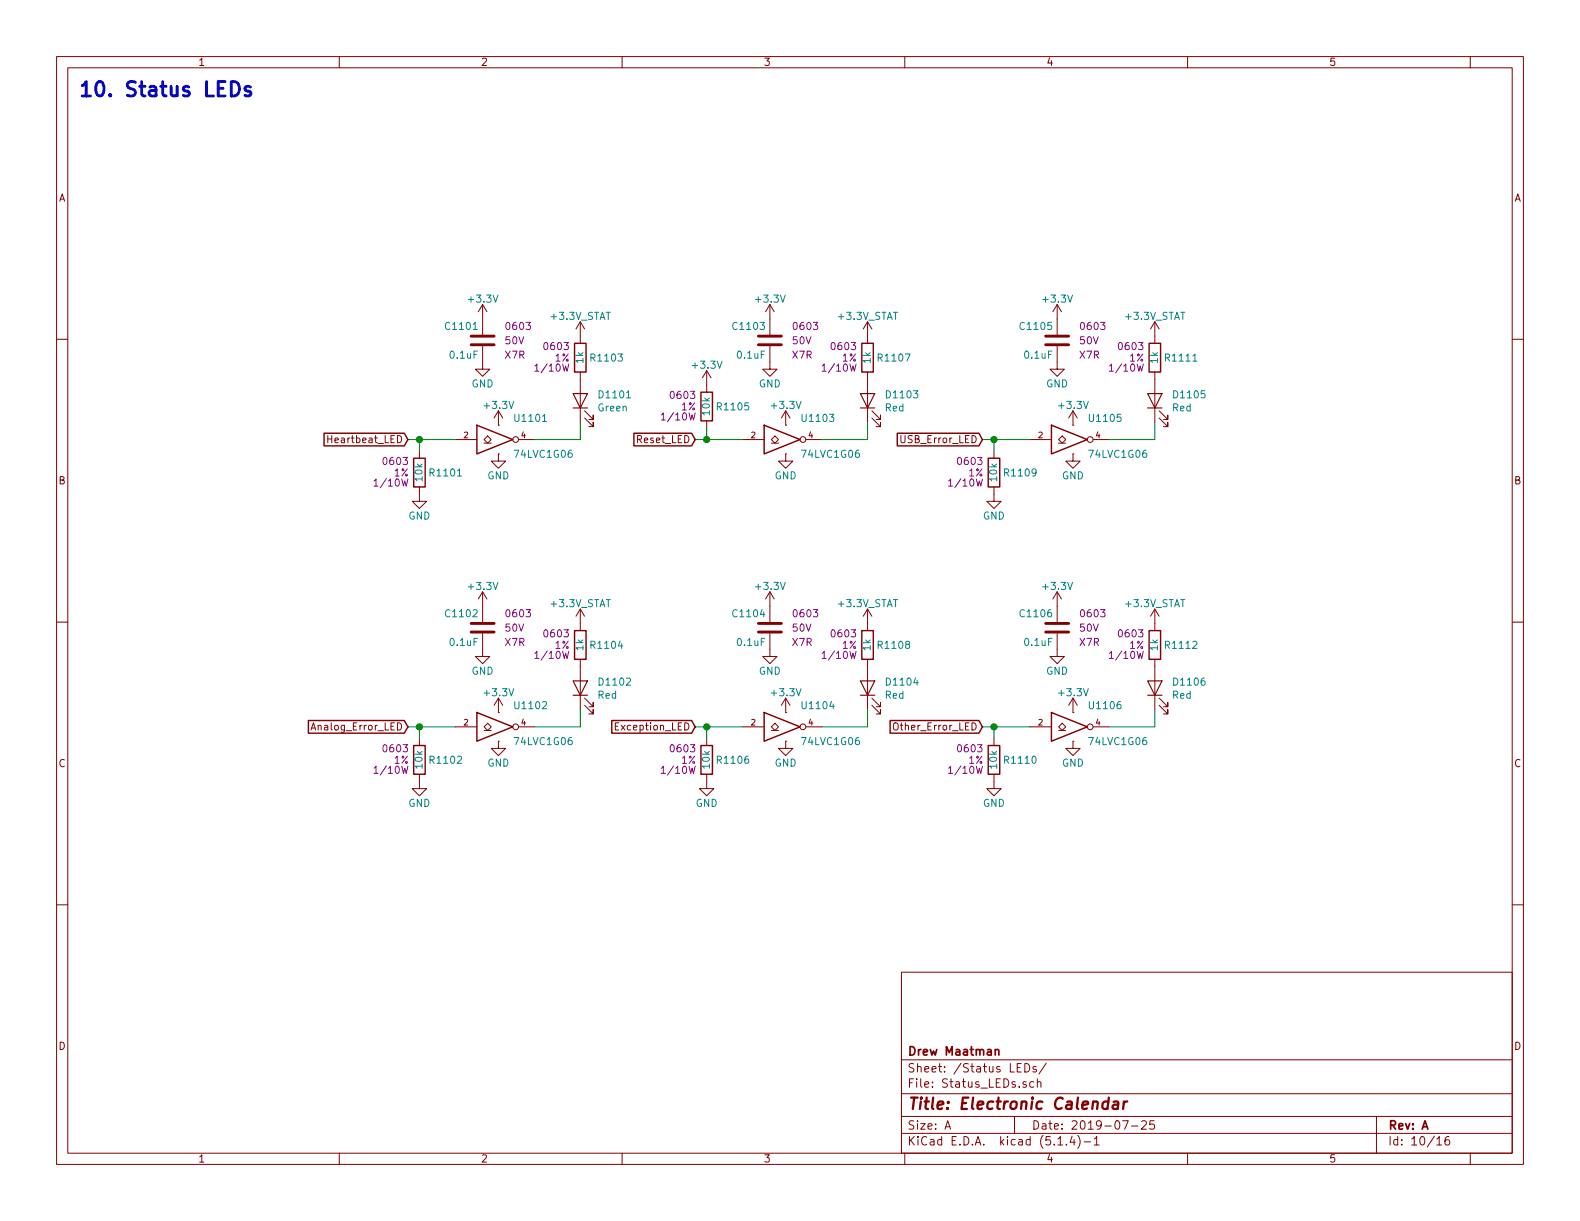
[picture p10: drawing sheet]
<svg xmlns="http://www.w3.org/2000/svg" width="279mm" height="216mm" viewBox="0 0 279 216" stroke-linecap="round" stroke-linejoin="round" font-family="sans-serif">
<g fill="none" stroke="#840000" stroke-width=".18">
<path d="M10 10h259.4v195.9h-259.4zM12 12h255.4v191.9h-255.4zM60 10v2M110 10v2M160 10v2M210 10v2M260 10v2M10 60h2M85.3 53.8v5.4M85.3 53.8l-.7 1.3M85.3 53.8l.8 1.3M102.6 56.9v3.8"/>
<path d="M102.6 56.9l-.7 1.3M102.6 56.9l.8 1.3M136.1 53.8v5.4M136.1 53.8l-.7 1.3M136.1 53.8l.8 1.3M153.4 56.9v3.8M153.4 56.9l-.7 1.3M153.4 56.9l.8 1.3M186.9 53.8v5.4M186.9 53.8l-.7 1.3M186.9 53.8l.8 1.3M204.2 56.9v3.8"/>
<path d="M204.2 56.9l-.7 1.3M204.2 56.9l.8 1.3M267.4 60h2M58 77v1.3M58 77.6h.7M74.2 79.8v1.2M80.5 77.7h3.8M85.3 61.2v4.1h1.3l-1.3 1.2-1.2-1.2h1.2M85.6 77.7l.6-.6 .7 .6-.7 .7zM85.6 78.4h1.3M88.1 75.2h.1M88.1 72.6v2.6"/>
<path d="M88.1 72.6l-.7 1.3M88.1 72.6l.8 1.3M91.7 77.7h2.8M102.6 65.8v8.9M103.4 73.9l1.5 1.5v-.7v.7h-.8M103.4 72.6l1.5 1.6v-.8v.8h-.8M125 65.5l-.8 1.3M125 65.5v3.8M125 74.4v1.3M125 65.5l.7 1.3M131.3 77.7h3.8M136.1 61.2v4.1h1.3l-1.3 1.2-1.2-1.2h1.2"/>
<path d="M136.4 77.7l.6-.6 .7 .6-.7 .7zM136.4 78.4h1.3M138.9 75.2h.1M138.9 72.6v2.6M138.9 72.6l-.7 1.3M138.9 72.6l.8 1.3M142.5 77.7h2.8M153.4 65.8v8.9M154.2 73.9l1.5 1.5v-.7v.7h-.8M154.2 72.6l1.5 1.6v-.8v.8h-.8M175.8 79.8v1.2M182.1 77.7h3.8"/>
<path d="M186.9 61.2v4.1h1.3l-1.3 1.2-1.2-1.2h1.2M187.2 77.7l.6-.6 .7 .6-.7 .7zM187.2 78.4h1.3M189.7 75.2h.1M189.7 72.6l-.7 1.3M189.7 72.6v2.6M189.7 72.6l.8 1.3M193.3 77.7h2.8M204.2 65.8v8.9M205 73.9l1.5 1.5v-.7v.7h-.8M205 72.6l1.5 1.6v-.8v.8h-.8M74.2 86.1v2.5h1.2l-1.2 1.3-1.3-1.3h1.3"/>
<path d="M88.1 80.3v1.2h1.3l-1.3 1.3-1.2-1.3h1.2M88.1 80.3h.1M138.9 80.3h.1M138.9 80.3v1.2h1.3l-1.3 1.3-1.2-1.3h1.2M175.8 86.1v2.5h1.2l-1.2 1.3-1.3-1.3h1.3M189.7 80.3v1.2h1.3l-1.3 1.3-1.2-1.3h1.2M189.7 80.3h.1M10 110h2M85.3 112v4.1h1.3l-1.3 1.2-1.2-1.2h1.2M85.3 104.6l-.7 1.3M85.3 104.6v5.4M85.3 104.6l.8 1.3"/>
<path d="M102.6 107.7v3.8M102.6 116.6v8.9M102.6 107.7l-.7 1.3M102.6 107.7l.8 1.3M136.1 112v4.1h1.3l-1.3 1.2-1.2-1.2h1.2M136.1 104.6v5.4M136.1 104.6l-.7 1.3M136.1 104.6l.8 1.3M153.4 107.7v3.8M153.4 116.6v8.9M153.4 107.7l-.7 1.3M153.4 107.7l.8 1.3"/>
<path d="M186.9 112v4.1h1.3l-1.3 1.2-1.2-1.2h1.2M186.9 104.6v5.4M186.9 104.6l-.7 1.3M186.9 104.6l.8 1.3M204.2 107.7v3.8M204.2 116.6v8.9M204.2 107.7l-.7 1.3M204.2 107.7l.8 1.3M267.4 110h2M70.3 127.8a.64 .64 0 0 1 .7 .6 .64 .64 0 0 1-.7 .7zM74.2 136.9v2.5h1.2l-1.2 1.3-1.3-1.3h1.3M74.2 130.6v1.2"/>
<path d="M80.5 128.5h3.8M85.6 128.5l.6-.6 .7 .6-.7 .7zM85.6 129.2h1.3M88.1 131.1v1.2h1.3l-1.3 1.3-1.2-1.3h1.2M88.1 131.1h.1M88.1 126h.1M88.1 123.4l-.7 1.3M88.1 123.4v2.6M88.1 123.4l.8 1.3M91.7 128.5h2.8M103.4 124.7l1.5 1.5v-.7v.7h-.8M103.4 123.4l1.5 1.6v-.8v.8h-.8"/>
<path d="M125 136.9v2.5h1.2l-1.2 1.3-1.3-1.3h1.3M125 130.6v1.2M131.3 128.5h3.8M136.4 128.5l.6-.6 .7 .6-.7 .7zM136.4 129.2h1.3M138.9 131.1h.1M138.9 126h.1M138.9 131.1v1.2h1.3l-1.3 1.3-1.2-1.3h1.2M138.9 123.4l-.7 1.3M138.9 123.4v2.6M138.9 123.4l.8 1.3M142.5 128.5h2.8"/>
<path d="M154.2 124.7l1.5 1.5v-.7v.7h-.8M154.2 123.4l1.5 1.6v-.8v.8h-.8M175.8 136.9v2.5h1.2l-1.2 1.3-1.3-1.3h1.3M175.8 130.6v1.2M182.1 128.5h3.8M187.2 128.5l.6-.6 .7 .6-.7 .7zM187.2 129.2h1.3M189.7 131.1h.1M189.7 126h.1M189.7 131.1v1.2h1.3l-1.3 1.3-1.2-1.3h1.2M189.7 123.4v2.6M189.7 123.4l-.7 1.3"/>
<path d="M189.7 123.4l.8 1.3M193.3 128.5h2.8M205 124.7l1.5 1.5v-.7v.7h-.8M205 123.4l1.5 1.6v-.8v.8h-.8M10 160h2M267.4 160h2M159.4 171.9h108v32h-108zM159.4 197.4h108M159.4 193.4h108M159.4 187.4h108M167.1 199.7l.5-1.5 .5 1.5M167.2 199.2h.8"/>
<path d="M179.4 197.4v3M180.6 188.1h-.7v1.5h.7M181.2 188.1a.76 .76 0 0 1 .9 .7 .76 .76 0 0 1-.9 .8zM182.8 191.3h-.4l-.3 .2 .1 .7h.6M183.2 188.6a.37 .37 0 0 0-.5 .2v.2l.5 .1 .1 .2-.2 .3-.4-.1M183.4 191.4l.3-.1h.3l.1 1M183.4 190.8v1.5M185 188l-1.3 1.9M198.5 198.2h1l-.6 1.5M200.1 199.1h1.1M201.9 198.3l.2-.1h.3l.3 .1v.3v.2l-.9 .9h.9M204.1 198.2h-.7l-.1 .7 .2-.1h.5l.2 .2-.1 .5-.2 .2-.6-.2"/>
<path d="M243.4 197.4v6.5M60 203.9v2M110 203.9v2M159.4 200.4h108M160 203.9v2M187.1 202.5h.8M188.6 202.3v.2M189.6 200.9l-.4 1.1h.9M189.9 201.5v1M190.6 200.8a1.71 1.71 0 0 1 0 2.2M191.7 201.9h1.2M193.5 201.4l.4-.4v1.5"/>
<path d="M193.5 202.5h.9M210 203.9v2M254.1 201.4l.4-.4v1.5M254.1 202.5h.8M256.2 201a.59 .59 0 0 0-.7 .6l.1 .7 .2 .2 .5-.2 .1-.5-.2-.2-.4-.1-.3 .3M260 203.9v2"/>
<circle cx="91.2" cy="77.7" r=".51"/>
<circle cx="142" cy="77.7" r=".51"/>
<circle cx="192.8" cy="77.7" r=".51"/>
<circle cx="91.2" cy="128.5" r=".51"/>
<circle cx="142" cy="128.5" r=".51"/>
<circle cx="192.8" cy="128.5" r=".51"/>
</g>
<path d="M196 194.8a.68 .68 0 0 0-1 .3v.8l.2 .2 .6-.1M196.1 194.1l-.3 2M196.9 194.8h.8l-.1 1.3M197.7 195.2l-.6 .1a.4 .4 0 0 0-.4 .4 .4 .4 0 0 0 .3 .4l.7-.1M198.8 194.8l-.2 1.3M199.3 194.8a.5 .5 0 0 0-.6 .3" fill="none" stroke="#840000" stroke-width=".41"/>
<path d="M176 185.7l.2-.1h.4v1M176 185.6v1" fill="none" stroke="#840000" stroke-width=".3"/>
<g fill="none" stroke="#840000" stroke-width=".25">
<path d="M57.3 76.6h14.2l.6 1.1-.6 1.1h-14.2zM84.3 75.2l6.4 2.5-6.4 2.6zM101.6 60.7h2v5.1h-2zM112.1 76.6h10.2l.6 1.1-.6 1.1h-10.2zM124 69.3h2v5.1h-2zM135.1 75.2l6.4 2.5-6.4 2.6zM152.4 60.7h2v5.1h-2zM158.7 76.6h14.4l.6 1.1-.6 1.1h-14.4zM185.9 75.2l6.4 2.5-6.4 2.6zM203.2 60.7h2v5.1h-2zM73.2 81h2v5.1h-2zM174.8 81h2v5.1h-2z"/>
<path d="M101.6 111.5h2v5.1h-2zM152.4 111.5h2v5.1h-2zM203.2 111.5h2v5.1h-2zM54.5 127.4h17l.6 1.1-.6 1.1h-17zM73.2 131.8h2v5.1h-2zM84.3 126l6.4 2.5-6.4 2.6zM108.2 127.4h14.1l.6 1.1-.6 1.1h-14.1zM124 131.8h2v5.1h-2zM135.1 126l6.4 2.5-6.4 2.6zM157.4 127.4h15.7l.6 1.1-.6 1.1h-15.7zM174.8 131.8h2v5.1h-2zM185.9 126l6.4 2.5-6.4 2.6z"/>
</g>
<path d="M101.3 69.6h2.6l-1.3 2.5zM101.3 72.1h2.6M152.1 69.6h2.6l-1.3 2.5zM152.1 72.1h2.6M202.9 69.6h2.6l-1.3 2.5zM202.9 72.1h2.6M101.3 120.4h2.6l-1.3 2.5zM101.3 122.9h2.6M152.1 120.4h2.6l-1.3 2.5zM152.1 122.9h2.6M202.9 120.4h2.6l-1.3 2.5zM202.9 122.9h2.6" fill="none" stroke="#840000" stroke-width=".2"/>
<path d="M83.3 59.4h4.1M134.1 59.4h4.1M184.9 59.4h4.1M83.3 61h4.1M134.1 61h4.1M184.9 61h4.1M83.3 111.8h4.1M83.3 110.2h4.1M134.1 111.8h4.1M134.1 110.2h4.1M184.9 111.8h4.1M184.9 110.2h4.1" fill="none" stroke="#840000" stroke-width=".51"/>
<g fill="none" stroke="#008400" stroke-width=".18">
<path d="M72.1 77.7h8.4M74.2 77.7v2.1M102.6 74.7v3h-8.1M122.9 77.7h8.4M125 75.7v2M153.4 74.7v3h-8.1M173.7 77.7h8.4M175.8 77.7v2.1M204.2 74.7v3h-8.1M72.1 128.5h8.4M74.2 128.5v2.1M102.6 125.5v3h-8.1"/>
<path d="M122.9 128.5h8.4M125 128.5v2.1M153.4 125.5v3h-8.1M173.7 128.5h8.4M175.8 128.5v2.1M204.2 125.5v3h-8.1"/>
</g>
<path d="M40.9 14.4a1.31 1.31 0 0 1 1.3 .7 1.31 1.31 0 0 1-.1 1.5l-.2 .2-.4 .2h-.6zM44.3 15.4l-.6-.1-.4 .3 .1 .4 .9 .2 .1 .3-.1 .3-.3 .2-.7-.2" fill="none" stroke="#0000c2" stroke-width=".51"/>
<g fill="#008400" stroke="#008400" stroke-width=".25">
<circle cx="74.2" cy="77.7" r=".51"/>
<circle cx="74.2" cy="128.5" r=".51"/>
<circle cx="125" cy="77.7" r=".51"/>
<circle cx="175.8" cy="128.5" r=".51"/>
<circle cx="175.8" cy="77.7" r=".51"/>
<circle cx="125" cy="128.5" r=".51"/>
</g>
<text font-size="3.5" fill="#0000c2" x="13.7" y="17.1">10. Status LEDs</text>
<text font-size="2.8" fill="#840000" x="160.4" y="196.2">Title: Electronic Calendar</text>
<g font-size="2.1" fill="#840000">
<text x="160.4" y="189.6">Sheet: /Status LEDs/</text>
<text x="160.4" y="186.6">Drew Maatman</text>
<text x="160.4" y="192.3">File: Status_LEDs.sch</text>
<text x="160.4" y="202.5">KiCad E.D.A. kicad (5.1.4)-1</text>
<text x="160.4" y="199.7">Size: A</text>
<text x="182.4" y="199.7">Date: 2019-07-25</text>
<text x="245.4" y="199.7">Rev: A</text>
<text x="245.4" y="202.5">Id: 10/16</text>
</g>
<g font-size="1.8" fill="#840000">
<text x="35" y="11.6">1</text>
<text x="85" y="11.6">2</text>
<text x="135" y="11.6">3</text>
<text x="185" y="11.6">4</text>
<text x="235" y="11.6">5</text>
<text x="10.4" y="35.6">A</text>
<text x="267.8" y="35.6">A</text>
<text x="58.7" y="78.4">Heartbeat_LED</text>
<text x="112.8" y="78.4">Reset_LED</text>
<text x="159.4" y="78.4">USB_Error_LED</text>
<text x="10.4" y="85.6">B</text>
<text x="267.8" y="85.6">B</text>
<text x="55.5" y="129.2">Analog_Error_LED</text>
<text x="109.2" y="129.2">Exception_LED</text>
<text x="158.4" y="129.2">Other_Error_LED</text>
<text x="10.4" y="135.6">C</text>
<text x="267.8" y="135.6">C</text>
<text x="10.4" y="185.6">D</text>
<text x="267.8" y="185.6">D</text>
<text x="35" y="205.5">1</text>
<text x="85" y="205.5">2</text>
<text x="135" y="205.5">3</text>
<text x="185" y="205.5">4</text>
<text x="235" y="205.5">5</text>
</g>
<g font-size="1.8" fill="#008484">
<text x="83" y="53.5">+3.3V</text>
<text x="133.8" y="53.5">+3.3V</text>
<text x="184.6" y="53.5">+3.3V</text>
<text x="79" y="58.3">C1101</text>
<text x="97.5" y="56.6">+3.3V_STAT</text>
<text x="129.8" y="58.3">C1103</text>
<text x="148.3" y="56.6">+3.3V_STAT</text>
<text x="180.6" y="58.3">C1105</text>
<text x="199.1" y="56.6">+3.3V_STAT</text>
<text x="79.7" y="63.4">0.1uF</text>
<text x="103.2" y="64.2" transform="rotate(-90 103.2 64.2)">1k</text>
<text x="104.7" y="63.9">R1103</text>
<text x="122.6" y="65.2">+3.3V</text>
<text x="130.5" y="63.4">0.1uF</text>
<text x="154" y="64.2" transform="rotate(-90 154 64.2)">1k</text>
<text x="155.5" y="63.9">R1107</text>
<text x="181.3" y="63.4">0.1uF</text>
<text x="204.8" y="64.2" transform="rotate(-90 204.8 64.2)">1k</text>
<text x="206.3" y="63.9">R1111</text>
<text x="83.4" y="68.5">GND</text>
<text x="106.1" y="70.4">D1101</text>
<text x="134.2" y="68.5">GND</text>
<text x="156.9" y="70.4">D1103</text>
<text x="185" y="68.5">GND</text>
<text x="207.7" y="70.4">D1105</text>
<text x="85.8" y="72.3">+3.3V</text>
<text x="91.2" y="74.6">U1101</text>
<text x="105.8" y="72.7">Green</text>
<text x="125.5" y="73.4" transform="rotate(-90 125.5 73.4)">10k</text>
<text x="127" y="72.6">R1105</text>
<text x="136.6" y="72.3">+3.3V</text>
<text x="142" y="74.6">U1103</text>
<text x="156.5" y="72.7">Red</text>
<text x="187.4" y="72.3">+3.3V</text>
<text x="192.8" y="74.6">U1105</text>
<text x="207.3" y="72.7">Red</text>
<text x="91.2" y="80.9">74LVC1G06</text>
<text x="142" y="80.9">74LVC1G06</text>
<text x="192.8" y="80.9">74LVC1G06</text>
<text x="74.7" y="85" transform="rotate(-90 74.7 85)">10k</text>
<text x="76.2" y="84.3">R1101</text>
<text x="86.2" y="84.8">GND</text>
<text x="137" y="84.8">GND</text>
<text x="176.3" y="85" transform="rotate(-90 176.3 85)">10k</text>
<text x="177.8" y="84.3">R1109</text>
<text x="187.8" y="84.8">GND</text>
<text x="72.2" y="91.9">GND</text>
<text x="173.8" y="91.9">GND</text>
<text x="83" y="104.3">+3.3V</text>
<text x="97.5" y="107.4">+3.3V_STAT</text>
<text x="133.8" y="104.3">+3.3V</text>
<text x="148.3" y="107.4">+3.3V_STAT</text>
<text x="184.6" y="104.3">+3.3V</text>
<text x="199.1" y="107.4">+3.3V_STAT</text>
<text x="79" y="109.1">C1102</text>
<text x="129.8" y="109.1">C1104</text>
<text x="180.6" y="109.1">C1106</text>
<text x="79.7" y="114.2">0.1uF</text>
<text x="83.4" y="119.3">GND</text>
<text x="103.2" y="115" transform="rotate(-90 103.2 115)">1k</text>
<text x="104.7" y="114.7">R1104</text>
<text x="130.5" y="114.2">0.1uF</text>
<text x="134.2" y="119.3">GND</text>
<text x="154" y="115" transform="rotate(-90 154 115)">1k</text>
<text x="155.5" y="114.7">R1108</text>
<text x="181.3" y="114.2">0.1uF</text>
<text x="185" y="119.3">GND</text>
<text x="204.8" y="115" transform="rotate(-90 204.8 115)">1k</text>
<text x="206.3" y="114.7">R1112</text>
<text x="85.8" y="123.1">+3.3V</text>
<text x="91.2" y="125.4">U1102</text>
<text x="105.7" y="123.5">Red</text>
<text x="106.1" y="121.2">D1102</text>
<text x="136.6" y="123.1">+3.3V</text>
<text x="142" y="125.4">U1104</text>
<text x="156.5" y="123.5">Red</text>
<text x="156.9" y="121.2">D1104</text>
<text x="187.4" y="123.1">+3.3V</text>
<text x="192.8" y="125.4">U1106</text>
<text x="207.3" y="123.5">Red</text>
<text x="207.7" y="121.2">D1106</text>
<text x="91.2" y="131.7">74LVC1G06</text>
<text x="142" y="131.7">74LVC1G06</text>
<text x="192.8" y="131.7">74LVC1G06</text>
<text x="74.7" y="135.8" transform="rotate(-90 74.7 135.8)">10k</text>
<text x="76.2" y="135.1">R1102</text>
<text x="86.2" y="135.6">GND</text>
<text x="125.5" y="135.8" transform="rotate(-90 125.5 135.8)">10k</text>
<text x="127" y="135.1">R1106</text>
<text x="137" y="135.6">GND</text>
<text x="176.3" y="135.8" transform="rotate(-90 176.3 135.8)">10k</text>
<text x="177.8" y="135.1">R1110</text>
<text x="187.8" y="135.6">GND</text>
<text x="72.2" y="142.7">GND</text>
<text x="123" y="142.7">GND</text>
<text x="173.8" y="142.7">GND</text>
</g>
<g font-size="1.8" fill="#840084">
<text x="89.7" y="58.3">0603</text>
<text x="140.5" y="58.3">0603</text>
<text x="191.3" y="58.3">0603</text>
<text x="89.4" y="63.4">X7R</text>
<text x="89.4" y="60.9">50V</text>
<text x="95" y="65.7">1/10W</text>
<text x="96.4" y="61.9">0603</text>
<text x="98.1" y="63.9">1%</text>
<text x="140.2" y="63.4">X7R</text>
<text x="140.2" y="60.9">50V</text>
<text x="145.8" y="65.7">1/10W</text>
<text x="147.2" y="61.9">0603</text>
<text x="148.9" y="63.9">1%</text>
<text x="191" y="63.4">X7R</text>
<text x="191" y="60.9">50V</text>
<text x="196.6" y="65.7">1/10W</text>
<text x="198" y="61.9">0603</text>
<text x="199.7" y="63.9">1%</text>
<text x="118.7" y="70.5">0603</text>
<text x="117.4" y="74.3">1/10W</text>
<text x="120.5" y="72.6">1%</text>
<text x="67.9" y="82.2">0603</text>
<text x="169.5" y="82.2">0603</text>
<text x="66.6" y="86">1/10W</text>
<text x="69.7" y="84.3">1%</text>
<text x="168.2" y="86">1/10W</text>
<text x="171.3" y="84.3">1%</text>
<text x="89.4" y="111.7">50V</text>
<text x="89.7" y="109.1">0603</text>
<text x="96.4" y="112.7">0603</text>
<text x="140.2" y="111.7">50V</text>
<text x="140.5" y="109.1">0603</text>
<text x="147.2" y="112.7">0603</text>
<text x="191" y="111.7">50V</text>
<text x="191.3" y="109.1">0603</text>
<text x="198" y="112.7">0603</text>
<text x="89.4" y="114.2">X7R</text>
<text x="95" y="116.5">1/10W</text>
<text x="98.1" y="114.7">1%</text>
<text x="140.2" y="114.2">X7R</text>
<text x="145.8" y="116.5">1/10W</text>
<text x="148.9" y="114.7">1%</text>
<text x="191" y="114.2">X7R</text>
<text x="196.6" y="116.5">1/10W</text>
<text x="199.7" y="114.7">1%</text>
<text x="66.6" y="136.8">1/10W</text>
<text x="67.9" y="133">0603</text>
<text x="69.7" y="135.1">1%</text>
<text x="117.4" y="136.8">1/10W</text>
<text x="118.7" y="133">0603</text>
<text x="120.5" y="135.1">1%</text>
<text x="168.2" y="136.8">1/10W</text>
<text x="169.5" y="133">0603</text>
<text x="171.3" y="135.1">1%</text>
</g>
<g font-size="1.4" fill="#840000">
<text x="82" y="77.5">2</text>
<text x="92.2" y="77.5">4</text>
<text x="132.8" y="77.5">2</text>
<text x="143" y="77.5">4</text>
<text x="183.6" y="77.5">2</text>
<text x="193.8" y="77.5">4</text>
<text x="82" y="128.3">2</text>
<text x="92.2" y="128.3">4</text>
<text x="132.8" y="128.3">2</text>
<text x="143" y="128.3">4</text>
<text x="183.6" y="128.3">2</text>
<text x="193.8" y="128.3">4</text>
</g>
</svg>
